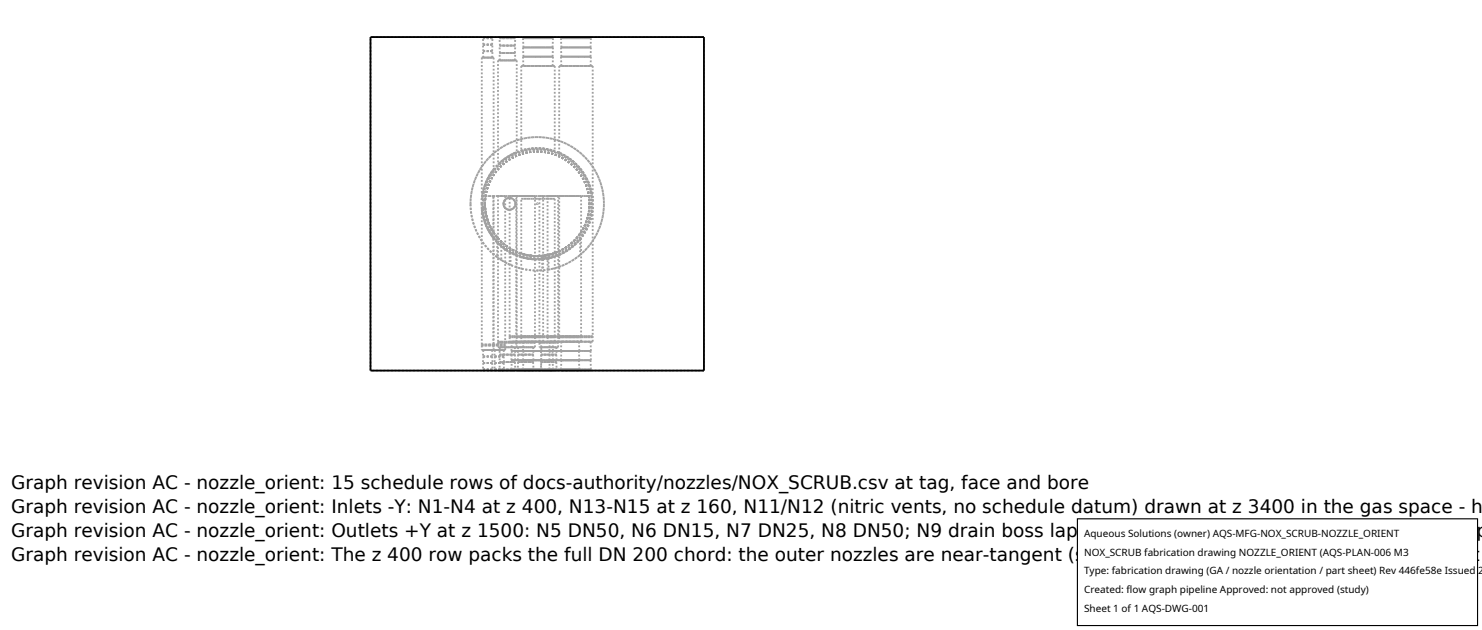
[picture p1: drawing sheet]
<svg xmlns="http://www.w3.org/2000/svg" width="212mm" height="90mm" viewBox="0 0 212 90" stroke-linecap="round" stroke-linejoin="round" font-family="sans-serif">
<g fill="none" stroke="#a0a0a0" stroke-width=".26" stroke-dasharray=".3 .3" stroke-linecap="butt">
<path d="M68.8 8.2v19.5M68.8 8.2h1.7M69 7.3h1.3M69 6.4h1.3M69 5.5h1.3M69 8.2h1.3M69 8.2v-.9M69 7.3v-.9M69 6.4v-.9M69 5.5v-.2M69 5.3h1.3M70.3 8.2h-1.3"/>
<path d="M70.3 7.3h-1.3M70.3 6.4h-1.3M70.3 5.5h-1.3M70.3 5.3h-1.3M70.3 8.2v-.9M70.3 7.3v-.9M70.3 6.4v-.9M70.3 5.3v.2M70.5 8.2h-1.7M70.5 8.2v16M71.1 8.6v14.9M71.1 8.6h2.7"/>
<path d="M71.3 7.6h2.3M71.3 6.5h2.3M71.3 5.5h2.3M71.4 8.6h2.1M71.4 8.6l-.1-1M71.4 7.6h2.1M71.4 7.6l-.1-1.1M71.4 6.5h2.1M71.4 6.5l-.1-1M71.4 5.5h2.1M71.4 5.5v-.2M71.4 5.3h2.1"/>
<path d="M73.5 8.6h-2.1M73.5 7.6h-2.1M73.5 6.5h-2.1M73.5 5.5h-2.1M73.5 5.3h-2.1M73.5 8.6l.1-1M73.5 7.6l.1-1.1M73.5 6.5l.1-1M73.5 5.3v.2M73.6 7.6h-2.3M73.6 6.5h-2.3M73.6 5.5h-2.3"/>
<path d="M73.8 8.6h-2.7M73.8 8.6v13.1M74.4 9.4v12.1M74.4 9.4h4.8M74.7 8.1h4.3M74.7 6.8h4.3M74.7 5.5h4.3M74.8 9.4h4.1M74.8 9.4l-.1-1.3M74.8 8.1h4.1M74.8 8.1l-.1-1.3M74.8 6.8h4.1"/>
<path d="M74.8 6.8l-.1-1.3M74.8 5.5h4.1M74.8 5.5v-.2M74.8 5.3h4.1M78.9 9.4h-4.1M78.9 8.1h-4.1M78.9 6.8h-4.1M78.9 5.5h-4.1M78.9 5.3h-4.1M78.9 9.4l.1-1.3M78.9 8.1l.1-1.3M78.9 6.8l.1-1.3"/>
<path d="M78.9 5.3v.2M79 8.1h-4.3M79 6.8h-4.3M79 5.5h-4.3M79.2 9.4h-4.8M79.2 9.4v12.2M79.9 9.4v12.4M79.9 9.4h4.8M80.1 8.1h4.3M80.1 6.8h4.3M80.1 5.5h4.3M80.2 9.4h4.1"/>
<path d="M80.2 9.4l-.1-1.3M80.2 8.1h4.1M80.2 8.1l-.1-1.3M80.2 6.8h4.1M80.2 6.8l-.1-1.3M80.2 5.5h4.1M80.2 5.5v-.2M80.2 5.3h4.1M84.3 9.4h-4.1M84.3 8.1h-4.1M84.3 6.8h-4.1M84.3 5.5h-4.1"/>
<path d="M84.3 5.3h-4.1M84.3 9.4l.1-1.3M84.3 8.1l.1-1.3M84.3 6.8l.1-1.3M84.3 5.3v.2M84.4 8.1h-4.3M84.4 6.8h-4.3M84.4 5.5h-4.3M84.7 9.4h-4.8M84.7 9.4v18.3M100.5 5.3h-47.6M67.2 29.1l.2 1.8 .5 1.8 .9 1.7 1.2 1.4 1.5 1.3 1.6 .8 1.7 .5 1.9 .2 1.8-.1 1.9-.6 1.6-.8 1.4-1.2 1.2-1.5 .9-1.7 .6-1.7 .2-1.8-.2-1.9-.6-1.8-.9-1.7-1.1-1.4-1.5-1.2-1.6-.9-1.7-.5-1.9-.2-1.8 .1-1.9 .6-1.6 .9-1.5 1.1-1.2 1.5-.9 1.7-.5 1.8-.2 1.8"/>
<path d="M67.2 29.1l.3-2.2 .3-1.2 .6-1.1 .6-1 .8-1 .9-.9 1-.7 2.1-1 1.1-.2 1.2-.2 2.4 .1 1.1 .3 1.1 .4 1 .6 1 .7 .9 .8 .8 1 1.2 2 .3 1.1 .3 1.3 .1 1.1-.1 1.2-.2 1.1-.4 1.2-1.1 2.1-.7 .9-.9 .9M68.8 29.1l.2-1.8 .7-1.9 1.1-1.5 1.3-1.3 1.7-.9 1.9-.5h1.9l1.8 .4 1.7 .9 1.4 1.2 1.1 1.4 .8 1.9 .3 1.9-.2 1.8-.6 1.8-1 1.6M68.8 29.1l.1-1.5 .5-1.5 .7-1.4 1-1.2 1.1-.9 1.4-.8 1.6-.5 1.5-.1 1.5 .1 1.5 .5 1.4 .7 1.2 1 1 1.2 .7 1.3 .5 1.5 .2 1.6-.2 1.4-.4 1.5-.8 1.5-.9 1.1-1.1 1-1.4 .8-1.5 .5-1.6 .1-1.6-.1-1.4-.4-1.5-.8-1.1-.9-1.1-1.3-.7-1.4-.5-1.5-.1-1.5M68.8 28.5l.1-.5M68.8 29.7l.2 1.2 .3 1.1 .6 1.1 .6 .9M68.8 27.7h.1M68.8 28.5v-.5M68.8 28h.1M68.9 28l-.1 .5M68.9 28h-.1M68.9 27.7l.6-1.8 1-1.7M68.9 27.7h-.1"/>
<path d="M69 29.1l.2-1.9 .6-1.7 1-1.5 1.4-1.2 1.6-.9 1.9-.5h1.7l1.9 .3 1.7 .9 1.4 1.1 1.1 1.5 .7 1.7 .3 1.7-.1 1.9-.5 1.7-1 1.7M69 29.1v.6M69 28.5v.6M69 29.7l.2 1.5 .6 1.3 .8 1.4 .9 1 1.2 .9 1.3 .6 1.4 .4 1.5 .1 1.6-.2 1.4-.5 1.2-.7 1.1-.9 1-1.1 .7-1.4 .5-1.5 .1-1.4-.1-1.6-.4-1.3-.6-1.3-1-1.2-1.1-1-1.3-.8-1.3-.4-1.6-.3-1.4 .1-1.5 .3-1.3 .6-1.3 1-1 1.1-.8 1.3-.6 1.3-.2 1.5M69 29.7l.2-.6v-.3l-.2-.3M69 28.5l.2 .6v.3l-.2 .3M69.3 29.1l.1-1.5 .5-1.4 .6-1.2 .9-1.2 1.2-.9 1.3-.7 1.4-.4 1.3-.2 1.6 .2 1.4 .4 1.2 .7 1.2 .9 .9 1.2 .7 1.2 .4 1.4 .2 1.4-.1 1.5-.4 1.4-.7 1.3-1 1.2-1.2 .9-1.2 .7-1.4 .4-1.4 .2-1.5-.2-1.4-.4-1.3-.7-1.1-.9-1-1.1-.6-1.3-.5-1.4-.1-1.5M69.3 29.1v1.1l.3 1.1 .4 1 .5 .9M69.3 29.1l.1-1.1M69.3 29.1l.2-1.7 .5-1.6 1-1.4 1.3-1.3 1.5-.8 1.6-.5 1.8-.1 1.7 .3 1.7 .7 1.3 1 1.1 1.4 .8 1.5 .3 1.7v1.8l-.4 1.7-.8 1.6M69.4 28l-.1 1.1M69.4 28h1.1"/>
<path d="M70.5 34l.8 .8 .9 .8M70.5 33.2l.7 .9 1 .9M70.5 33.2v-5.2M70.5 28h1.7M70.5 24.2l-1 1.6-.6 1.9M70.5 34l-.7-1-.5-1-.3-1.1-.2-1.2M70.5 33.2l-.5-.9-.4-1.1-.3-1v-1.1M70.5 28h-1.1M70.5 34v15.2M70.5 28v5.2M71 36.7l-1.6-1.5-1.2-1.9-.8-2.1-.2-2.1M71 34.6v2.1"/>
<path d="M71 34.6l-.9-1.2-.7-1.3-.5-1.5-.1-1.5M71 34.6l-.5-.6M71 33.9l-.5-.7M71 33.9l-.7-1.1-.6-1.2-.3-1.2-.1-1.3M71 34.4l-.9-1.2-.6-1.3-.4-1.3-.1-1.5M71 33.9v.5M71.1 23.5l1.2-1 1.5-.8M71.1 34.7l1.2 1 1.5 .8M71.1 34l1.3 1.2 1.4 .8M71.1 34v-6M71.1 28h2.7M71.6 37.1l-.6-.4"/>
<path d="M71.6 35.2v1.9M71.6 34.5v.5M71.6 35l-.6-.6M71.9 29.1l.3 .6 .5 .2 .6-.1 .3-.7-.2-.6-.6-.2-.6 .2-.3 .6M71.9 29.1l.3-.6 .5-.2 .6 .2 .3 .6-.2 .6-.6 .2-.6-.2-.3-.6M72.2 35.6l-.6-.4M72.2 35l-.6-.5M72.2 28h-1.7M72.2 35.6v13.6M72.2 28v7M72.8 36l1.2 .5 1.1 .4 1.3 .1h1.2M72.8 35.4l1 .6 1.3 .4 1.3 .2 1.2-.1"/>
<path d="M72.8 35.4v-7.4M72.8 28h4.8M72.9 37.8l-1.3-.7M72.9 36.1v1.7M72.9 36.1l-1.3-.9M72.9 36.1l-.1-.1M72.9 35.5l-.1-.1M72.9 35.5l-1.3-1M72.9 35.5v.4M72.9 35.9l-1.3-.9M73.7 36.5l1.4 .4 1.3 .1M73.7 35.9l1.3 .5 1.4 .2"/>
<path d="M73.7 35.9v-7.9M73.7 28h2.7M73.8 21.7l-1.5 .8-1.2 1M73.8 36.5l-1.5-.8-1.2-1M73.8 36l-1.5-.9-1.2-1.1M73.8 28h-2.7M73.8 36.5v12.3M73.8 28v8M74.4 21.5l1.2-.3h1.2l1.2 .1 1.2 .3M74.4 36.7l1.2 .3h1.2l1.2-.1 1.2-.3M74.4 36.2l1.4 .3 1.1 .1 1.3-.2 1-.3M74.4 36.2v-7.8"/>
<path d="M74.4 28.4h4.8M76.4 37l-1.3-.1-1.4-.4M76.4 36.6l-1.4-.2-1.3-.5M76.4 28h-2.7M76.4 37v11.8M76.4 28v8.6M77 37l1.4-.1 1.3-.4M77 36.6l1.4-.2 1.3-.5M77 36.6v-8.6M77 28h2.7M77.4 38.6h-1.1l-1.2-.1-2.2-.7M77.4 37v1.6"/>
<path d="M77.4 36.5v.4M77.4 36.9h-1.1l-1.2-.2-1.1-.3-1.1-.5M77.6 37h-.2M77.6 36.5h-.2M77.6 28h-4.8M77.6 37v11M77.6 28v8.5M78.2 36.9l1.4-.4 1.3-.6 1.1-.8 1-1.1M78.2 36.4l1.3-.4 1.4-.7 1.1-.9 1-1.2M78.2 36.4v-8.4M78.2 28h4.8M78.3 38.5l-.9 .1"/>
<path d="M78.3 36.9v1.6M78.3 36.9l-.9 .1M78.3 36.9h-.1M78.3 36.4h-.1M78.3 36.4l-.9 .1M78.3 36.4v.3M78.3 36.7l-.9 .2M79.2 21.6l-1.2-.3-1.2-.1h-1.2l-1.2 .3M79.2 36.6l-1.2 .3-1.2 .1h-1.2l-1.2-.3M79.2 36.1l-1.2 .4-1.1 .1-1.2-.1-1.3-.3M79.2 28.4h-4.8M79.2 36.6v11.4"/>
<path d="M79.2 28.4v7.7M79.7 36.5l-1.3 .4-1.4 .1M79.7 35.9l-1.3 .5-1.4 .2M79.7 28h-2.7M79.7 36.5v12.3M79.7 28v7.9M79.9 21.8l1.6 1 1.4 1.4 1.1 1.6 .5 1.9M79.9 36.4l1-.6 .9-.6 1.4-1.5 .6-1 .4-1 .3-1.1 .2-1.1M79.9 35.9l1.1-.7 .9-.7 .8-.9 .7-1.1 .4-1.1 .3-1.1 .1-1.1-.1-1.2M79.9 28h4.2M79.9 35.9v-7.9M82.9 36.4l-1 .7-1.2 .7-1.2 .4-1.2 .3"/>
<path d="M82.9 34.1v2.3M82.9 33.4v.5M82.9 33.9l-1 1-1 .8-1.2 .6-1.4 .4M83 34l-.1 .1M83 33.2l-.1 .2M83 28h-4.8M83 34v14M83 28v5.2M84.1 28l.1 1.2-.1 1.2-.3 1.2-.5 1-.7 1.1-.8 .8-.9 .8-1 .6M84.1 28h-4.2M84.5 27.7l-.5-1.9-1-1.6-1.4-1.3-1.7-1.1M84.5 27.7h.2"/>
<path d="M84.6 28l.1 .7M84.6 28h.1M84.7 28.7l-.1-.7M84.7 29.5l-.2 1.1-.3 1.1-.4 1.1-.6 .9-.7 .8-.8 .8-.9 .6-.9 .5M84.7 27.7h-.2M84.7 28h-.1M84.7 28v.7M84.7 29.5v18.5M52.9 52.9v-47.6M68.8 49.2v-19.5M68.8 49.2h1.7M68.8 49.2v.1"/>
<path d="M68.8 49.3h1.7M68.8 49.3v.7M68.8 50h1.7M69 50.9h1.3M69 51.8h1.3M69 52.8h1.3M69 50h1.3M69 50v.9M69 50.9v.9M69 51.8v1M69 52.8v.1M69 52.9h1.3"/>
<path d="M70.3 50h-1.3M70.3 50.9h-1.3M70.3 51.8h-1.3M70.3 52.8h-1.3M70.3 52.9h-1.3M70.3 50v.9M70.3 50.9v.9M70.3 51.8v1M70.3 52.9v-.1M70.5 49.2v-15.2M70.5 49.2h1.7M70.5 49.2v.1"/>
<path d="M70.5 49.3h1.7M70.5 49.3v.7M70.5 50h1.7M70.5 49.2h-1.7M70.5 49.3h-1.7M70.5 50h-1.7M70.5 49.3v-.1M70.5 50v-.7M70.6 50.9h1.4M70.6 51.8h1.4M70.6 52.8h1.4M70.7 50h1.2"/>
<path d="M70.7 50l-.1 .9M70.7 50.9h1.2M70.7 50.9l-.1 .9M70.7 51.8h1.2M70.7 51.8l-.1 1M70.7 52.8h1.2M70.7 52.8v.1M70.7 52.9h1.2M71.1 48.8v-14.1M71.1 48.8h2.7M71.1 48.8v.1M71.1 48.9h2.7"/>
<path d="M71.1 48.9v.7M71.1 49.6h2.7M71.3 50.6h2.3M71.3 51.7h2.3M71.3 52.8h2.3M71.4 49.6h2.1M71.4 49.6l-.1 1M71.4 50.6h2.1M71.4 50.6l-.1 1.1M71.4 51.7h2.1M71.4 51.7l-.1 1.1M71.4 52.8h2.1"/>
<path d="M71.4 52.8v.1M71.4 52.9h2.1M71.9 50h-1.2M71.9 50.9h-1.2M71.9 51.8h-1.2M71.9 52.8h-1.2M71.9 52.9h-1.2M71.9 50l.1 .9M71.9 50.9l.1 .9M71.9 51.8l.1 1M71.9 52.9v-.1M72 50.9h-1.4"/>
<path d="M72 51.8h-1.4M72 52.8h-1.4M72.2 49.2h-1.7M72.2 49.3h-1.7M72.2 50h-1.7M72.2 49.3v-.1M72.2 50v-.7M72.8 48v-12M72.8 48h4.8M72.8 48v.2M72.8 48.2h4.8M72.8 48.2v.6"/>
<path d="M72.8 48.8h4.8M73 50.1h4.3M73 51.4h4.3M73 52.8h4.3M73.1 48.8h4.2M73.1 48.8l-.1 1.3M73.1 50.1h4.2M73.1 50.1l-.1 1.3M73.1 51.4h4.2M73.1 51.4l-.1 1.4M73.1 52.8h4.2M73.1 52.8v.1"/>
<path d="M73.1 52.9h4.2M73.5 49.6h-2.1M73.5 50.6h-2.1M73.5 51.7h-2.1M73.5 52.8h-2.1M73.5 52.9h-2.1M73.5 49.6l.1 1M73.5 50.6l.1 1.1M73.5 51.7l.1 1.1M73.5 52.9v-.1M73.6 50.6h-2.3M73.6 51.7h-2.3"/>
<path d="M73.6 52.8h-2.3M73.7 48.8v-12.3M73.7 48.8h2.7M73.7 48.8v.1M73.7 48.9h2.7M73.7 48.9v.7M73.7 49.6h2.7M73.8 48.8h-2.7M73.8 48.9h-2.7M73.8 49.6h-2.7M73.8 48.9v-.1M73.8 49.6v-.7"/>
<path d="M73.9 50.6h2.3M73.9 51.7h2.3M73.9 52.8h2.3M74 49.6h2.1M74 49.6l-.1 1M74 50.6h2.1M74 50.6l-.1 1.1M74 51.7h2.1M74 51.7l-.1 1.1M74 52.8h2.1M74 52.8v.1M74 52.9h2.1"/>
<path d="M74.4 48v-11.3M74.4 48h4.8M74.4 48v.2M74.4 48.2h4.8M74.4 48.2v.6M74.4 48.8h4.8M74.7 50.1h4.3M74.7 51.4h4.3M74.7 52.8h4.3M74.8 48.8h4.1M74.8 48.8l-.1 1.3M74.8 50.1h4.1"/>
<path d="M74.8 50.1l-.1 1.3M74.8 51.4h4.1M74.8 51.4l-.1 1.4M74.8 52.8h4.1M74.8 52.8v.1M74.8 52.9h4.1M76.1 49.6h-2.1M76.1 50.6h-2.1M76.1 51.7h-2.1M76.1 52.8h-2.1M76.1 52.9h-2.1M76.1 49.6l.1 1"/>
<path d="M76.1 50.6l.1 1.1M76.1 51.7l.1 1.1M76.1 52.9v-.1M76.2 50.6h-2.3M76.2 51.7h-2.3M76.2 52.8h-2.3M76.4 48.8h-2.7M76.4 48.9h-2.7M76.4 49.6h-2.7M76.4 48.9v-.1M76.4 49.6v-.7M77 48.8v-11.8"/>
<path d="M77 48.8h2.7M77 48.8v.1M77 48.9h2.7M77 48.9v.7M77 49.6h2.7M77.3 50.6h2.2M77.3 51.7h2.2M77.3 52.8h2.2M77.3 48.8h-4.2M77.3 50.1h-4.2M77.3 51.4h-4.2M77.3 52.8h-4.2"/>
<path d="M77.3 52.9h-4.2M77.3 48.8v1.3M77.3 50.1v1.3M77.3 51.4v1.4M77.3 52.9v-.1M77.3 49.6h2.1M77.3 49.6v1M77.3 50.6h2.1M77.3 50.6v1.1M77.3 51.7h2.1M77.3 51.7v1.1M77.3 52.8h2.1"/>
<path d="M77.3 52.8v.1M77.3 52.9h2.1M77.3 50.1h-4.3M77.3 51.4h-4.3M77.3 52.8h-4.3M77.6 48h-4.8M77.6 48.2h-4.8M77.6 48.8h-4.8M77.6 48.2v-.2M77.6 48.8v-.6M78.2 48v-11.1M78.2 48h4.8"/>
<path d="M78.2 48v.2M78.2 48.2h4.8M78.2 48.2v.6M78.2 48.8h4.8M78.5 50.1h4.2M78.5 51.4h4.2M78.5 52.8h4.2M78.5 48.8h4.2M78.5 48.8v1.3M78.5 50.1v1.3M78.5 51.4v1.4M78.5 52.8v.1"/>
<path d="M78.5 52.9h4.2M78.9 48.8h-4.1M78.9 50.1h-4.1M78.9 51.4h-4.1M78.9 52.8h-4.1M78.9 52.9h-4.1M78.9 48.8l.1 1.3M78.9 50.1l.1 1.3M78.9 51.4l.1 1.4M78.9 52.9v-.1M79 50.1h-4.3M79 51.4h-4.3"/>
<path d="M79 52.8h-4.3M79.2 48h-4.8M79.2 48.2h-4.8M79.2 48.8h-4.8M79.2 48.2v-.2M79.2 48.8v-.6M79.4 49.6h-2.1M79.4 50.6h-2.1M79.4 51.7h-2.1M79.4 52.8h-2.1M79.4 52.9h-2.1M79.4 49.6l.1 1"/>
<path d="M79.4 50.6l.1 1.1M79.4 51.7l.1 1.1M79.4 52.9v-.1M79.5 50.6h-2.2M79.5 51.7h-2.2M79.5 52.8h-2.2M79.7 48.8h-2.7M79.7 48.9h-2.7M79.7 49.6h-2.7M79.7 48.9v-.1M79.7 49.6v-.7M79.9 48v-11.6"/>
<path d="M79.9 48h4.8M79.9 48v.2M79.9 48.2h4.8M79.9 48.2v.6M79.9 48.8h4.8M80.1 50.1h4.3M80.1 51.4h4.3M80.1 52.8h4.3M80.2 48.8h4.1M80.2 48.8l-.1 1.3M80.2 50.1h4.1M80.2 50.1l-.1 1.3"/>
<path d="M80.2 51.4h4.1M80.2 51.4l-.1 1.4M80.2 52.8h4.1M80.2 52.8v.1M80.2 52.9h4.1M82.7 48.8h-4.2M82.7 50.1h-4.2M82.7 51.4h-4.2M82.7 52.8h-4.2M82.7 52.9h-4.2M82.7 48.8v1.3M82.7 50.1v1.3"/>
<path d="M82.7 51.4v1.4M82.7 52.9v-.1M83 48h-4.8M83 48.2h-4.8M83 48.8h-4.8M83 48.2v-.2M83 48.8v-.6M84.3 48.8h-4.1M84.3 50.1h-4.1M84.3 51.4h-4.1M84.3 52.8h-4.1M84.3 52.9h-4.1"/>
<path d="M84.3 48.8l.1 1.3M84.3 50.1l.1 1.3M84.3 51.4l.1 1.4M84.3 52.9v-.1M84.4 50.1h-4.3M84.4 51.4h-4.3M84.4 52.8h-4.3M84.7 48h-4.8M84.7 48.2h-4.8M84.7 48.8h-4.8M84.7 48.2v-.2M84.7 48.8v-.6"/>
<path d="M100.5 52.9v-47.6M100.5 52.9h-47.6"/>
</g>
<path d="M52.9 5.3h47.6v47.6h-47.6z" fill="none" stroke="#000" stroke-width=".26"/>
<path d="M153.9 74.1h57.1v15.2h-57.1z" fill="#fff" stroke="#000" stroke-width=".16"/>
<g font-size="2.6">
<text x="1.6" y="69.8">Graph revision AC - nozzle_orient: 15 schedule rows of docs-authority/nozzles/NOX_SCRUB.csv at tag, face and bore</text>
<text x="1.6" y="73.3">Graph revision AC - nozzle_orient: Inlets -Y: N1-N4 at z 400, N13-N15 at z 160, N11/N12 (nitric vents, no schedule datum) drawn at z 3400 in the gas space - h</text>
<text x="1.6" y="76.7">Graph revision AC - nozzle_orient: Outlets +Y at z 1500: N5 DN50, N6 DN15, N7 DN25, N8 DN50; N9 drain boss lapping the skirt ring; N10 vent riser on the top</text>
<text x="1.6" y="80.2">Graph revision AC - nozzle_orient: The z 400 row packs the full DN 200 chord: the outer nozzles are near-tangent (set-on fillets are the fabricator s; a distribut</text>
</g>
<g font-size="1.4">
<text x="154.8" y="76.6">Aqueous Solutions (owner) AQS-MFG-NOX_SCRUB-NOZZLE_ORIENT</text>
<text x="154.8" y="79.3">NOX_SCRUB fabrication drawing NOZZLE_ORIENT (AQS-PLAN-006 M3</text>
<text x="154.8" y="82">Type: fabrication drawing (GA / nozzle orientation / part sheet) Rev 446fe58e Issued 2</text>
<text x="154.8" y="84.7">Created: flow graph pipeline Approved: not approved (study)</text>
<text x="154.8" y="87.4">Sheet 1 of 1 AQS-DWG-001</text>
</g>
</svg>
